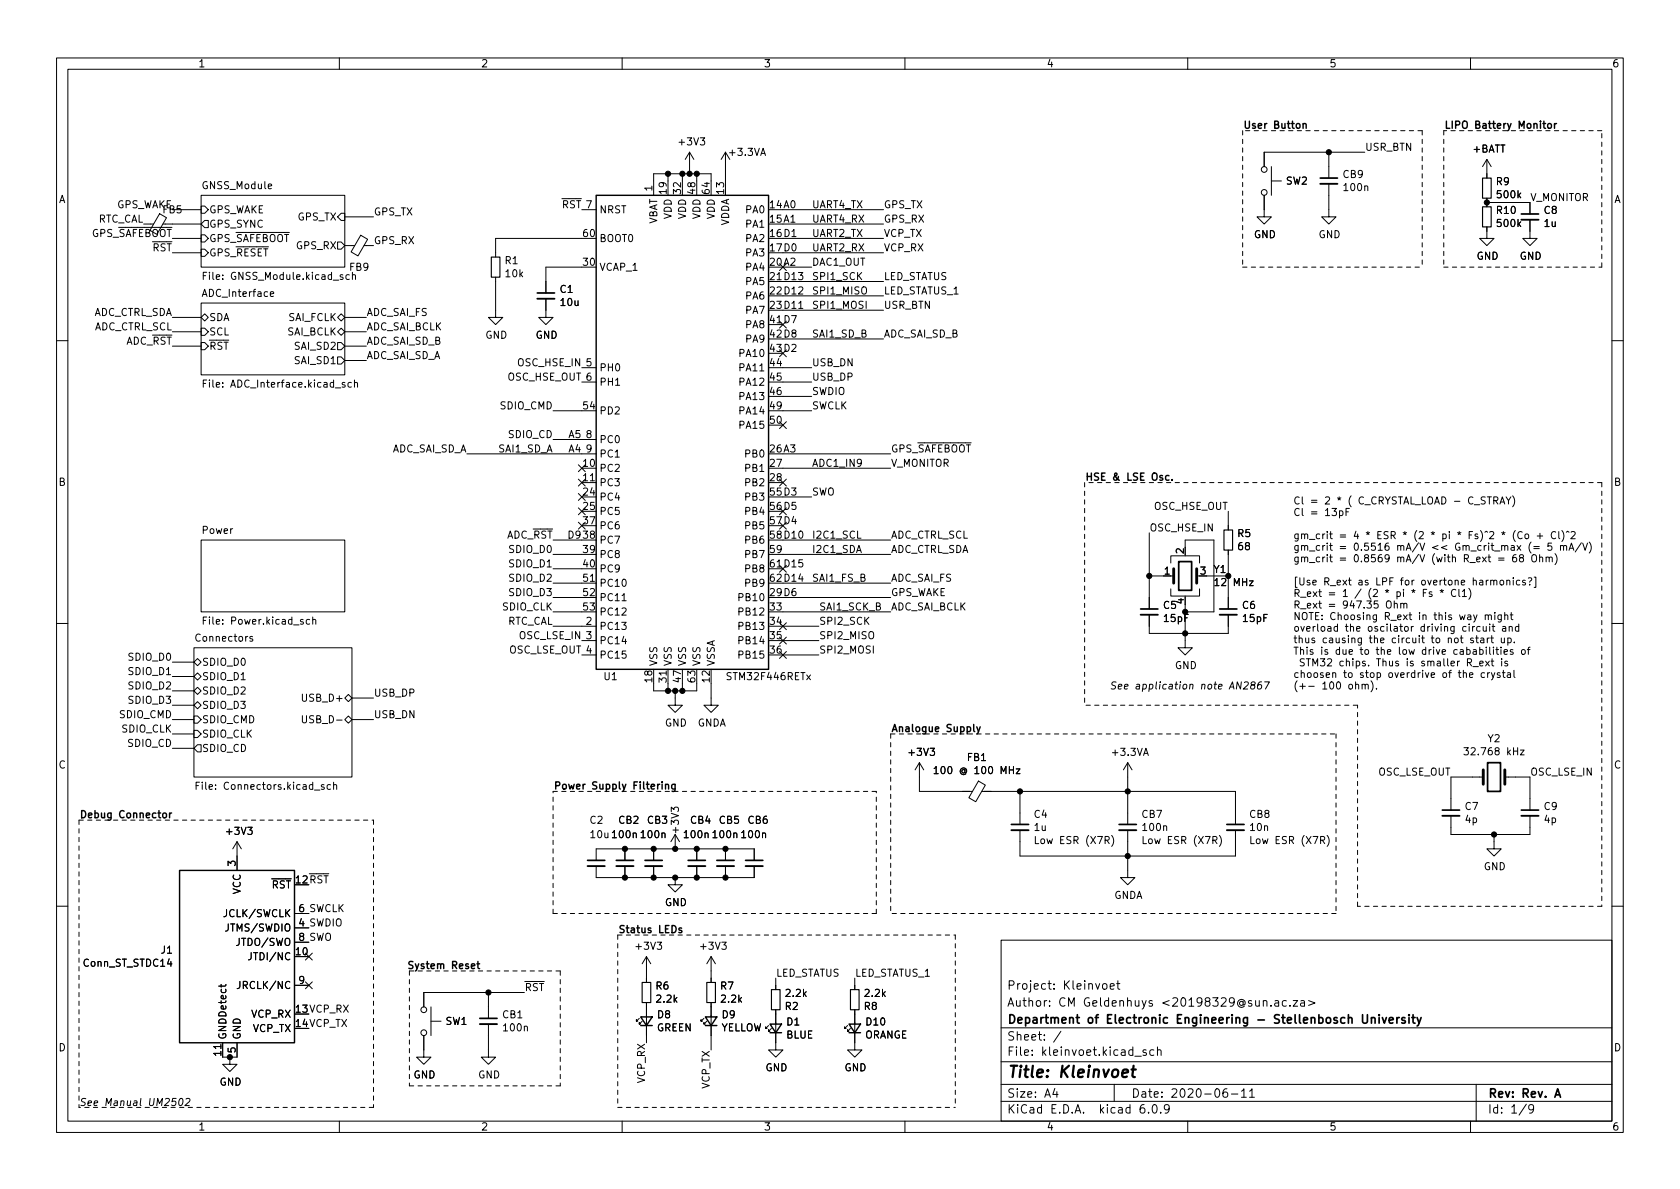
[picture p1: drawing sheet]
<svg xmlns="http://www.w3.org/2000/svg" width="297mm" height="210mm" viewBox="0 0 297 210" stroke-linecap="round" stroke-linejoin="round" font-family="sans-serif">
<g fill="none" stroke="#000" stroke-width=".18">
<path d="M10 10.2h277v190.1h-277zM12 12.2h273v186.1h-273zM60 10.2v2M110 10.2v2M160 10.2v2M210 10.2v2M260 10.2v2M25.4 39.6h1.8M28.2 37.8l1.2 .7-1.7 2.9-1.2-.7zM28.8 39.6h6.8M30.5 37.1h5.1M35.6 34.5h25.4v12.7h-25.4z"/>
<path d="M35.6 36.4h.6l.6 .7-.6 .6h-.6zM35.6 39.6l.6-.6h.6v1.3h-.6zM59.7 38.3l.6-.6h.7v1.3h-.7zM61 38.3h5M102.9 37.1h2.5M118.1 30.7v1.3M120.6 30.7v1.3M121.9 26.9l-.7 1.3M121.9 26.9v3.8M121.9 26.9l.8 1.3M123.2 30.7v1.3M125.7 32v-1.3h-10.1v3.8"/>
<path d="M128.3 26.9l-.8 1.3M128.3 26.9v5.1M128.3 26.9l.7 1.3M138.4 37.1h17.8M138.4 39.6h17.8M223.5 34.5v3.8h1.3l-1.3 1.3-1.3-1.3h1.3M224.8 32h1.8M224.8 29.5v5M234.9 32.5v5.8h1.3l-1.3 1.3-1.2-1.3h1.2M234.9 26.9v4.6M241.3 26.9h-17.8v2.6M262.9 35.8h7.6v2"/>
<path d="M262.9 28.2l-.8 1.3M262.9 28.2v3.3M262.9 35v1.6M262.9 28.2l.8 1.3M270.5 38.9v3.3h1.3l-1.3 1.2-1.3-1.2h1.3M30.5 42.2h5.1M30.5 44.7h5.1M30.5 58.7h5.1M30.5 56.1h5.1M35.6 53.6h25.4v12.7h-25.4zM35.6 56.1l.6-.6 .6 .6-.6 .7zM35.6 58h.6l.6 .7-.6 .6h-.6z"/>
<path d="M35.6 41.5h.6l.6 .7-.6 .6h-.6zM35.6 44.1h.6l.6 .6-.6 .6h-.6zM35.9 48.8h.5M36.5 48.1h-.6v1.3M47.8 52l.6-.1-.1-.3h-.3l-.2 .2 .1 .6h.4M59.7 58.7l.6-.7 .7 .7-.7 .6zM59.7 56.1l.6-.6 .7 .6-.7 .7zM59.7 42.8h.6l.7 .6-.7 .7h-.6zM61 43.4h1.7M61 58.7h3.8M61 56.1h3.8M61.8 48.6h-.4l-.2 .2 .1 .6h.5"/>
<path d="M62.3 48.7l.2-.1h.3l.1 .8M62.3 48.1v1.3M63.8 41.6l1.2 .7-1.7 3-1.2-.8zM64.4 43.4h1.6M87.6 49v7.1h1.3l-1.3 1.3-1.2-1.3h1.2M96.5 52.8v3.3h1.3l-1.3 1.3-1.3-1.3h1.3M102.9 47.2h-6.4v4.6M102.9 42.2h-15.3v3.3M137.8 46.6l1.2 1.2M137.8 56.8l1.2 1.2M138.4 42.2h17.8M138.4 44.7h17.8"/>
<path d="M138.4 47.2h5.1M138.4 52.3h17.8M138.4 54.9h17.8M138.4 59.9h17.8M138.4 49.8h17.8M139 46.6l-1.2 1.2M139 56.8l-1.2 1.2M141.2 54.5h.8M262.9 40.1v2.1h1.3l-1.3 1.2-1.3-1.2h1.3M10 60.2h2M30.5 61.2h5.1M35.6 60.6h.6l.6 .6-.6 .6h-.6z"/>
<path d="M35.9 67.8h.5M36.5 67.2h-.6v1.3M59.7 63.1h.6l.7 .6-.7 .7h-.6zM59.7 60.6h.6l.7 .6-.7 .6h-.6zM61 63.7h3.8M61 61.2h3.8M62.1 67.7l-.3-.1-.3 .3 .1 .5h.5M62.7 67.7l.2-.1 .3 .1v.8M62.7 67.2v1.3M97.8 77.7h7.6M97.8 72.6h5.1M102.9 65h2.5"/>
<path d="M102.9 67.6h2.5M137.8 74.6l1.2 1.2M137.8 61.9l1.2 1.2M138.4 65h5.1M138.4 67.6h5.1M138.4 72.6h5.1M138.4 70.1h5.1M139 74.6l-1.2 1.2M139 61.9l-1.2 1.2M285 60.2h2M35.6 95.5h25.4v12.7h-25.4zM82.5 80.3h22.9"/>
<path d="M97.8 95.5h5.1M97.8 98h5.1M102.3 87.3l1.2 1.2M102.3 82.2l1.2 1.2M102.3 92.3l1.2 1.3M102.3 84.7l1.2 1.2M102.3 89.8l1.2 1.2M102.9 85.3h2.5M103.5 82.2l-1.2 1.2M103.5 92.3l-1.2 1.3M103.5 87.3l-1.2 1.2M103.5 84.7l-1.2 1.2"/>
<path d="M103.5 89.8l-1.2 1.2M137.8 84.7l1.2 1.2M137.8 100l1.2 1.2M137.8 89.8l1.2 1.2M137.8 92.3l1.2 1.3M138.4 80.3h19.1M138.4 87.9h5.1M138.4 95.5h19.1M138.4 98h19.1M138.4 82.8h19.1M139 84.7l-1.2 1.2M139 89.8l-1.2 1.2"/>
<path d="M139 100l-1.2 1.2M139 92.3l-1.2 1.3M203.2 94.2v13.5M207 99.6v-1.3h5.1v1.3M209.5 96.8v-1.3h5.1v12.7h-5.1M217.2 90.4v3.3M217.2 97.3v10.4M236.8 90.4l.4-.1 .2 .3-.1 .5h-.5M238 90.5h.4M238.6 89.9h-.6v1.3M263 87.9h.7M263.3 87.9v1.2"/>
<path d="M264.1 88.5h.6l.1-.2v-.3l-.7-.1v1.2M264.4 88.5l.4 .6M265 98.7h.9M265 99.1h.9M265.2 89.1l.4-1.2 .4 1.2M265.3 88.8h.6M266.3 87.9l.4 .6 .4-.6M266.7 88.5v.6M267.4 87.7a1.46 1.46 0 0 1 0 1.9M267.9 93.8a1.46 1.46 0 0 0 0 2M268 98.1h-.3a.86 .86 0 0 0 0 1.3l.4-.2 .1-.4-.3-.2h-.3l-.2 .2M268.9 98.6l-.2-.2v-.2l.2-.1h.4l.1 .2-.1 .2-.5 .2-.1 .2v.2l.2 .3h.2l.3-.3v-.2l-.3-.3"/>
<path d="M269.1 94.1a.6 .6 0 0 0-.8 .4 .6 .6 0 0 0 .6 .8l.2-.2M269.7 94.5l.2-.1 .3 .1 .1 .5-.1 .2-.3 .1-.2-.2zM270.7 95.9a1.46 1.46 0 0 0 0 1.9M270.9 98.3l.2-.2a.43 .43 0 0 1 .6 .4v.4a.42 .42 0 0 1-.4 .5 .42 .42 0 0 1-.5-.5zM271.2 96.6h1M271.2 97h1M271.8 94.8h1M272.2 98.6l.2-.1 .3 .1 .1 .8M272.2 98.1v1.3M272.3 94.3v1M273.4 98.6l.2-.1 .3 .1v.8M273.4 98.5v.9"/>
<path d="M273.9 98.7l.2-.2 .3 .1 .1 .8M274.3 96h-.6v.6l.2-.1 .4 .1 .1 .2-.1 .4-.1 .1-.5-.1M274.9 97.9a1.46 1.46 0 0 1 0 1.9M275.1 94.1a.6 .6 0 0 0-.9 .4 .6 .6 0 0 0 .6 .8l.3-.2M275.6 94v1.1l.2 .2M275.9 96.6l.2-.1h.3l.1 .8M275.9 96.5v.8M276.1 93.8a1.46 1.46 0 0 1 0 2M276.5 96.6l.1-.1h.3l.1 .8M276.9 94.1l.3-.2 .2 .2M277.4 97.3l.4-1.3 .5 1.3M277.5 96.9h.6"/>
<path d="M277.8 94.1l.5-.1 .2 .4-.8 .9h.8M279.6 96l-1.1 1.6M279.8 96l.5 1.3 .4-1.3M281 95.9a1.46 1.46 0 0 1 0 1.9M10 110.2h2M30.5 117.1h3.8M30.5 119.6h3.8M34.3 114.5h27.9v22.9h-27.9zM34.3 117.1l.6-.6 .7 .6-.7 .6zM34.9 119l.7 .6-.7 .7-.6-.7zM35.9 109.7h.5M36.5 109.1h-.6v1.3"/>
<path d="M44.7 112.6l-.4-.1-.1 .2v.2l.5 .1v.3h-.5M54.7 109.6l-.3-.1-.3 .3 .2 .5h.4M55.3 109.7l.2-.2 .3 .1v.8M55.3 109.1v1.3M97.8 110.7h7.6M97.8 103.1h7.6M97.8 108.2h5.1M97.8 105.7h5.1M97.8 100.6h5.1M102.9 113.3h2.5M102.9 115.8h2.5M110 106.2h.7"/>
<path d="M118.1 118.4v3.8M137.8 115.2l1.2 1.2M137.8 110.1l1.2 1.2M137.8 112.7l1.2 1.2M138.4 110.7h6.4M138.4 113.3h6.4M138.4 115.8h6.4M138.4 103.1h19.1M138.4 108.2h19.1M138.4 105.7h19.1M139 115.2l-1.2 1.2M139 110.1l-1.2 1.2"/>
<path d="M139 112.7l-1.2 1.2M203.2 108.7v3.3h14v-3.3M203.2 101.8h2.5M207 104.1v1.3h5.1v-1.3M207 101.8h.5M209.5 106.9v7.6h1.3l-1.3 1.3-1.2-1.3h1.2M211.6 101.8h.5M213.4 101.8h3.8M245.2 106.4l.2-.1a.43 .43 0 0 1 .6 .4v.4a.42 .42 0 0 1-.5 .5 .42 .42 0 0 1-.4-.5zM246.5 106.8l.2-.1h.3l.1 .8M246.5 106.3v1.2M247.7 106.8l.1-.1h.3l.1 .8"/>
<path d="M247.7 106.7v.8M248.2 106.9l.2-.2h.3l.1 .8M251.7 104.8h.4M252.3 104.2h-.6v1.3M253.2 104.7l-.3-.1-.2 .2v.2l.5 .1v.3h-.5M254.6 104.4l.3 .1 .3-.1M254.7 104.8l.2-.3 .2 .3M254.9 104.2v.3M257.4 104.3a.6 .6 0 0 0-.8 .5 .6 .6 0 0 0 .6 .7l.2-.1M257.9 104.2v1.1l.2 .2M258.6 104.6l.3-.4v1.3M258.6 105.5h.7"/>
<path d="M259.5 117.2l.6-.1 .1-.2-.1-.3-.6-.1v1.3M259.7 104a1.46 1.46 0 0 1 0 2M259.8 117.2l.4 .6M259.8 119.4l.6-.1v-.3h-.4l-.2 .1 .1 .6h.5M260.4 110.8v.8M260.4 117.9h1M260.5 112.9l-.3-.1-.2 .2 .1 .2 .4 .1v.3h-.5M260.7 110.8l-.3 .2M260.9 112.8h.5M261.1 112.4v1.1l.3 .2M261.6 114.9h.4l.2 .2-.1 .6h-.5M261.6 117.3l.6-.1v-.2l-.4-.1-.2 .2 .1 .6h.5"/>
<path d="M261.6 114.4v1.3M261.7 110.8h-.4l-.2 .2 .1 .6h.5M261.8 112.9h.5l.1 .8M262.2 110.8l.1 .8h.3l.2-.1M262.4 113.1l-.5 .1-.1 .2 .1 .3 .5-.1M262.5 119h-.4l-.2 .2 .1 .5h.5M262.6 108.9l.2-.2 .3 .1v.8M262.6 108.7v.9M262.7 116.9l.6 .9M262.8 114.4v.2M262.8 110.8v.8M262.8 114.9v.8"/>
<path d="M263 112.8v.9M263 119v.8M263.1 108.9l.2-.2 .3 .1 .1 .8M263.3 112.8l-.3 .3M263.3 116.9l-.6 .9M263.4 110.4v.1M263.4 114.4v1.1l.2 .2M263.4 119l-.4 .2M263.4 110.8v.8M263.6 102.7l.2-.1 .3 .1v.7M263.6 112.8h.5M263.6 116.9h.5"/>
<path d="M263.7 119l.3 .8M263.8 112.4v1.1l.3 .2M263.8 116.5v1.1l.3 .2M263.8 110.8h.5M264 110.4v1l.3 .2M264.1 114.4v.2M264.1 114.9v.8M264.1 102.8l.2-.2 .3 .1 .1 .7M264.3 108.3v.1M264.3 119l-.4 1.1-.2 .1M264.3 108.7v.9M264.5 114.9h.5"/>
<path d="M264.7 114.4v1.1l.3 .2M265.2 119h-.3l-.2 .1 .1 .2 .4 .1v.3h-.5M265.3 102.7l.1-.1 .4 .1 .1 .5-.2 .2h-.3l-.1-.1zM265.4 114.4v.2M265.4 114.9v.8M265.4 108.7v1.1l-.2 .2-.3-.1M265.4 108.8l-.3-.1-.3 .3 .2 .5h.4M265.4 112.8l.1 .8 .3 .1 .2-.2M265.5 116.5v.1M265.5 116.9v.9M265.6 119h.5M265.7 110.8h.5v.8"/>
<path d="M265.8 118.5v1.1l.3 .2M265.9 115.3l.6-.1v-.3h-.4l-.2 .1 .1 .7h.5M266 112.8v.9M266 108.9l.2-.2 .3 .1 .1 .8M266 108.3v1.3M266.2 111.1h-.4l-.2 .2 .2 .3h.4M266.4 102.7l.2-.1 .3 .1 .1 .7M266.4 102.6v.8M266.5 117l-.3-.1-.2 .2 .1 .2 .4 .1v.3h-.5M266.5 119h.5l.1 .8M266.6 112.9l.4-.1 .2 .3-.1 .5h-.5M266.6 112.8v1.3"/>
<path d="M266.8 110.9l.2-.1h.3l.1 .8M266.8 110.8v.8M267 108.7h.5M267.1 119.3h-.4l-.2 .2 .2 .3 .4-.1M267.2 108.3v1.1l.3 .2M267.5 114.9h-.3l-.2 .1 .1 .2 .4 .2v.3h-.5M267.6 102.2v.1M267.6 102.6v.8M267.7 118.5v1.1l.2 .2M267.7 113.5v.2M268.5 110.8h-.3l-.3 .2 .1 .6h.5M268.5 110.4v1.2"/>
<path d="M268.7 102.7l-.4-.1-.2 .2 .1 .6h.5M269.1 115l.2-.1 .3 .1 .1 .5-.1 .2h-.3l-.2-.1zM269.7 102.7l-.3-.1-.2 .2 .1 .2 .4 .1v.3h-.5M270 114.9h.5M270.2 102.2h.4l.2 .2-.3 .6M270.5 103.3v.1M270.5 114.4l-.3 .2v1.1M271.3 102.1h.3v1.8h-.3M285 110.2h2M30.5 122.2h3.8M30.5 127.2h3.8M30.5 124.7h3.8"/>
<path d="M30.5 129.8h3.8M30.5 132.3h3.8M34.3 122.2l.6-.7 .7 .7-.7 .6zM34.3 124.7l.6-.6 .7 .6-.7 .6zM34.3 126.6h.6l.7 .6-.7 .7h-.6zM34.3 129.2h.6l.7 .6-.7 .6h-.6zM34.7 138.9h.4M34.9 131.7h.7v1.3h-.7l-.6-.7zM35.3 138.3h-.6v1.3M53.5 126.6v1l.2 .2h.4l.1-.2v-1M57.3 138.8l-.3-.1-.2 .2 .1 .2 .4 .1v.3h-.5M58.4 138.8l-.3-.1-.3 .3 .2 .5h.4"/>
<path d="M59 138.9l.2-.2 .3 .1v.8M59 138.3v1.3M61 123.4l.6-.6 .6 .6-.6 .7zM61 127.2l.6-.6 .6 .6-.6 .7zM62.2 127.2h3.8M62.2 123.4h3.8M115.6 120.9v1.3h7.6v-1.3M119.4 122.2v2.5h1.2l-1.2 1.3-1.3-1.3h1.3M120.6 120.9v1.3M125.7 120.9v3.8h1.3l-1.3 1.3-1.2-1.3h1.2M162.6 134.9l-.8 1.2M162.6 134.9v5h9.3"/>
<path d="M162.6 134.9l.7 1.2M165.2 135.9l.3-.4v1.3M165.2 136.8h.7M173 138.1l1.2 .7-1.7 3-1.2-.7zM173.6 139.9h44.8v5.9M179.7 136h.6l-.6 .8h.6M180.3 139.9v5.9M197.3 120.6h-.4l-.2 .1-.1 .4 .5 .2 .1 .3-.3 .2h-.4M197.7 121.4l.6-.1v-.2l-.3-.1-.2 .2-.1 .6h.5M198.8 121.4l.6-.1v-.2l-.3-.1-.3 .2v.6h.5M199.4 134.9l-.8 1.2M199.4 134.9v10.9"/>
<path d="M199.4 134.9l.8 1.2M223.6 120.6h.8l-.7 1.2M239.7 121.1l.2-.1 .3 .1v.7M240.8 121.1l.2-.1 .3 .1 .1 .7M240.8 121v.8M241.4 121.2l.2-.2 .3 .1v.7M242.4 120.4a1.46 1.46 0 0 1 0 1.9M243.4 121.7v.1M258.8 132.2h.8l-.4 .5 .4 .1v.6l-.2 .1-.6-.1M262.3 137.4h-5.8v5.9M266.1 137.4h4.4v5.9M268.8 132.6h.7l-.7 .9h.7"/>
<path d="M41.9 148.8l-.8 1.3M41.9 148.8v5.1M41.9 148.8l.8 1.3M104.5 147.2l.3-.3v1.2M104.5 148.1h.7M105.4 152.1v-2h27.9v2M105.4 153.2v2h27.9v-2M105.8 147l.2-.1a.68 .68 0 0 1 .4 .6 .68 .68 0 0 1-.4 .6l-.2-.1-.1-.3zM106.9 147.3l.1 .8h.3l.2-.1M107.5 147.3v.8M110.5 150.1v2M110.5 153.2v2"/>
<path d="M115.6 150.1v2M115.6 153.2v2M119.4 155.2v1.3h1.2l-1.2 1.2-1.3-1.2h1.3M119.4 147.6l-.8 1.2M119.4 147.6v2.5M119.4 147.6l.7 1.2M123.2 150.1v2M123.2 153.2v2M128.3 150.1v2M128.3 153.2v2M180.3 146.8v4.6h38.1v-4.6M183.1 147.9v1.3h.6"/>
<path d="M196.5 147.7a1.46 1.46 0 0 1 0 2M199.4 146.8v8.4h1.3l-1.3 1.3-1.3-1.3h1.3M202.1 147.9v1.3h.6M215.6 147.7a1.46 1.46 0 0 1 0 2M221.2 147.9v1.3h.6M234.6 147.7a1.46 1.46 0 0 1 0 2M256.5 144.3v3.3h14v-3.3M264.2 147.6v2.5h1.2l-1.2 1.3-1.3-1.3h1.3M10 160.2h2M39.1 174.1v.5M39.9 174.1l-.1 .3h-1.1M42.4 173.5v.9a.41 .41 0 0 1-.5 .4"/>
<path d="M44.4 168.5v.9a.41 .41 0 0 1-.5 .3M52.1 164.1h2.5M52.1 161.5h2.5M52.1 166.6h2.5M52.1 174.2h2.5M54 173.6l1.2 1.2M54 168.5l1.2 1.3M55.2 173.6l-1.2 1.2M55.2 168.5l-1.2 1.3M76.2 178v5.1M86.4 175.5v4.6M92.7 175.5h-17.8v2.5"/>
<path d="M114.3 169.2l-.8 1.2M114.3 169.2v4.5M114.3 177.3v7.1M114.3 169.2l.8 1.2M125.7 169.2v4.5M125.7 177.3v8.4M125.7 169.2l-.7 1.2M125.7 169.2l.8 1.2M137.2 178.6v7.1h1.2l-1.2 1.2-1.3-1.2h1.3M137.2 173v2M151.1 178.6v7.1h1.3l-1.3 1.2-1.2-1.2h1.2M151.1 173v2"/>
<path d="M177 166.3h108v32h-108zM195.1 174l.3-.1 .3 .3v.4l-.3 .3h-.3l-.2-.3v-.4zM196.3 174.4l.7-.1-.1-.3-.4-.1-.2 .2 .1 .8h.5M197.4 173.9h.6M197.6 173.4v1.3l.4 .2M224.7 177.8v.1M225.4 177h.6l.1 .9M226.1 177.3l-.5 .1a.29 .29 0 0 0-.2 .2 .29 .29 0 0 0 .2 .3h.5M227.4 177l-.4-.1-.3 .3v.4l.2 .3h.5M228.1 177.8v.1M228.6 176.9h.8l-.8 1h.8M230 177h.6v.9"/>
<path d="M230.6 177.3l-.5 .1a.29 .29 0 0 0-.2 .2 .29 .29 0 0 0 .2 .3h.5M231.4 176.9l1.1 .5-1.1 .4M285 160.2h2M31.8 194.4l.3-.2a.75 .75 0 0 1-.3 1.3l-.1-.1-.1-.4zM32.9 194.4l.5-.2 .1 .2 .1 .2-.9 .9h.8M39.4 184.4v2.5h2.5v-2.5M40.6 186.9v1.3h1.3l-1.3 1.3-1.2-1.3h1.2M60 198.3v2M74.9 183.1v3.8h1.3l-1.3 1.3-1.2-1.3h1.2M76.2 180.6h1.8M86.4 181.1v5.8h1.2l-1.2 1.3-1.3-1.3h1.3M110 198.3v2"/>
<path d="M113 180.1l-.5 .5v-.3v.3h.3M113.5 180.6l-.5 .5v-.3v.3h.3M124.5 180.1l-.5 .5v-.3v.3h.2M125 180.6l-.5 .5v-.3v.3h.2M135.9 181.4l-.5 .5v-.3v.3h.2M136.4 181.9l-.5 .5v-.3v.3h.2M149.9 181.4l-.5 .5v-.3v.3h.2M150.4 181.9l-.5 .5v-.3v.3h.2M160 198.3v2M177 194.8h108M177 191.8h108M177 187.8h108"/>
<path d="M177 181.8h108M186.5 192.5l-.4 1h1M186.9 193v1M187.6 182.4l-1.3 1.9M197 191.8v3M200.6 186.8h1.2M202.3 195.3a.59 .59 0 0 0-.7 .7v.5l.1 .3h.4l.3-.1v-.5l-.1-.2-.4-.1-.3 .3M202.6 185.7l-.3-.1-.2 .2v.3l.5 .1v.4h-.5M203.1 196.7v.1M203.9 195.4l.2-.1a.81 .81 0 0 1 .6 .7 .81 .81 0 0 1-.3 .8h-.2a.81 .81 0 0 1-.6-.6 .81 .81 0 0 1 .3-.8zM204 185.7l-.4-.1-.3 .3v.4l.1 .3h.6M204.6 185.8l.3-.2 .3 .1 .1 .9"/>
<path d="M204.6 185.1v1.5M205.2 196.7v.1M206.7 196l-.3 .3h-.3l-.2-.3 .1-.6 .4-.1 .2 .2a.99 .99 0 0 1-.3 1.3h-.3M210 198.3v2M216.9 192.5a.59 .59 0 0 0-.7 .7v.5l.2 .3h.4l.2-.1 .1-.5-.2-.2-.4-.1-.3 .3M217.7 193.5h1.2M219.5 193l.4-.5v1.5M219.5 194h.9M220.9 193l.5-.5v1.5M220.9 194h.9M260 198.3v2M261 191.8v6.5"/>
<path d="M269.9 195.3l-1.3 1.9M271.2 196l-.3 .3h-.3l-.3-.3 .1-.6 .5-.1 .2 .2a.99 .99 0 0 1-.4 1.3h-.3"/>
<circle cx="223.5" cy="30" r=".51"/>
<circle cx="223.5" cy="34" r=".51"/>
<circle cx="74.9" cy="178.6" r=".51"/>
<circle cx="74.9" cy="182.6" r=".51"/>
</g>
<g fill="none" stroke="#000" stroke-width=".3">
<path d="M233.4 31.5h3.1M269 37.8h3M95 51.8h3M208.4 99.3h2.3v5.1h-2.3zM201.7 107.7h3M215.6 107.7h3.1M263 134.9h2.3v5h-2.3zM103.9 152.1h3M109 152.1h3M114 152.1h3.1M121.7 152.1h3M126.7 152.1h3.1"/>
<path d="M131.8 152.1h3.1M178.8 145.8h3.1M197.9 145.8h3M216.9 145.8h3.1M255 143.3h3.1M269 143.3h3M240.9 179.4v1.2l.3 .3h.4l.2-.3v-1.2M242.5 179.9v1M243.8 179.4v.2M243.8 179.9v1M244.4 179.9l.4 1 .3-1M247 179.9v1"/>
<path d="M247.4 179.9l-.3 .1-.1 .2M249.1 179.4v.2M249.1 179.9v1M249.6 179.9h.6M249.8 179.4v1.3l.4 .2M250.6 179.9l.3 1M251.3 179.9l-.5 1.4-.2 .1M84.8 180.1h3.1M242.5 180.1l.2-.2 .4 .1v.9M245.6 180.4l.7-.1v-.3l-.5-.1-.2 .2 .1 .8h.6M248.4 180l-.3-.1-.3 .2 .1 .3 .5 .1v.4h-.6M274.9 194l.5-1.5 .5 1.5"/>
<path d="M275.1 193.6h.7"/>
</g>
<path d="M198.5 189.8l.9-.2v-.4l-.2-.1-.6 .1-.2 1 .3 .3 .5-.1M200.1 189.1h.7M200.4 188.5l-.2 1.7 .1 .2 .4 .1" fill="none" stroke="#000" stroke-width=".4"/>
<g fill="none" stroke="#000" stroke-width=".33">
<path d="M233.4 32.5h3.1M269 38.9h3M95 52.8h3M201.7 108.7h3M215.6 108.7h3.1M103.9 153.2h3M109 153.2h3M114 153.2h3.1M121.7 153.2h3M126.7 153.2h3.1M131.8 153.2h3.1M178.8 146.8h3.1"/>
<path d="M197.9 146.8h3M216.9 146.8h3.1M255 144.3h3.1M269 144.3h3M84.8 181.1h3.1"/>
</g>
<path d="M207.5 100.6v2.5M211.6 100.6v2.5M262.3 136.1v2.6M266.1 136.1v2.6" fill="none" stroke="#000" stroke-width=".51"/>
<g fill="none" stroke="#000" stroke-width=".25">
<path d="M105.4 34.5h30.5v83.9h-30.5zM230.4 22l.2-.2 .3 .1v.8M230.4 21.8v.9M273.7 22l.2-.2 .3 .2 .1 .5-.1 .1-.3 .1-.2-.1zM274.8 21.8v.9M275.2 21.8l-.4 .3M206.7 84.1h-.4l-.2 .2 .1 .6h.5M207.2 84.8v.1M117.7 138.8l.2-.1h.3v.8M117.7 138.7v.8M119.4 138.7v1l-.3 .3-.3-.1M119.4 138.7h-.4l-.2 .2 .1 .6h.5"/>
<path d="M172.7 128.5l.3 .9M173.3 128.5l-.4 1.2-.2 .1M28.9 143.8h.3l.2 .2v.4l-.2 .2h-.3l-.1-.2zM30 143.8v.8M30.3 143.8l-.3 .2M31.7 153.9h20.4v30.5h-20.4zM73 170.1l-.5-.1-.2 .1v.4l.6 .2 .1 .3-.2 .3-.5-.1M113.3 179.8h2l-1 1.6zM120.5 164.1h-.3l-.2 .2 .1 .1 .4 .2v.3h-.5M124.7 179.8h2l-1 1.6zM113.3 181.4h2M124.7 181.4h2"/>
<path d="M136.1 181.1h2.1l-1 1.5zM136.1 182.6h2.1M150.1 181.1h2l-1 1.5zM150.1 182.6h2"/>
</g>
<path d="M262.1 36.6h1.6v3.5h-1.6zM262.1 31.5h1.6v3.5h-1.6zM86.9 45.5h1.5v3.5h-1.5zM216.4 93.7h1.5v3.6h-1.5zM113.5 173.7h1.6v3.6h-1.6zM125 173.7h1.5v3.6h-1.5zM136.4 175h1.5v3.6h-1.5zM150.4 175h1.5v3.6h-1.5z" fill="none" stroke="#000" stroke-width=".2"/>
<g fill="none" stroke="#000" stroke-width=".18" stroke-dasharray=".8 .8">
<path d="M219.7 23.1v24.1M251.5 23.1v24.1M251.5 23.1h-31.8M255.3 23.1v24.1M283.2 23.1h-27.9M219.7 47.2h31.8M255.3 47.2h27.9M283.2 47.2v-24.1M191.8 85.3v39.4M283.2 85.3v75M283.2 85.3h-91.4M154.9 139.9h-57.1"/>
<path d="M157.5 129.8v31.7M157.5 129.8h78.7M236.2 129.8v31.7M240 124.7h-48.2M14 145h52M14 145v50.8M66 145v50.8M72.4 171.7v20.3M72.4 171.7h26.7M97.8 161.5v-21.6M97.8 161.5h57.1M99.1 171.7v20.3"/>
<path d="M109.2 165.3h59.7M109.2 165.3v30.5M154.9 161.5v-21.6M168.9 165.3v30.5M236.2 161.5h-78.7M240 160.3v-35.6M283.2 160.3h-43.2M66 195.8h-52M99.1 192h-26.7M109.2 195.8h59.7"/>
</g>
<g fill="#000" stroke="#000" stroke-width=".18">
<circle cx="118.1" cy="30.7" r=".46"/>
<circle cx="120.6" cy="30.7" r=".46"/>
<circle cx="121.9" cy="30.7" r=".46"/>
<circle cx="123.2" cy="30.7" r=".46"/>
<circle cx="234.9" cy="26.9" r=".46"/>
<circle cx="262.9" cy="35.8" r=".46"/>
<circle cx="203.2" cy="101.8" r=".46"/>
<circle cx="209.5" cy="112" r=".46"/>
<circle cx="209.5" cy="108.2" r=".46"/>
<circle cx="217.2" cy="101.8" r=".46"/>
<circle cx="118.1" cy="122.2" r=".46"/>
<circle cx="119.4" cy="122.2" r=".46"/>
<circle cx="120.6" cy="122.2" r=".46"/>
<circle cx="180.3" cy="139.9" r=".46"/>
<circle cx="199.4" cy="139.9" r=".46"/>
<circle cx="110.5" cy="155.2" r=".46"/>
<circle cx="110.5" cy="150.1" r=".46"/>
<circle cx="115.6" cy="155.2" r=".46"/>
<circle cx="115.6" cy="150.1" r=".46"/>
<circle cx="119.4" cy="155.2" r=".46"/>
<circle cx="119.4" cy="150.1" r=".46"/>
<circle cx="123.2" cy="155.2" r=".46"/>
<circle cx="123.2" cy="150.1" r=".46"/>
<circle cx="128.3" cy="155.2" r=".46"/>
<circle cx="128.3" cy="150.1" r=".46"/>
<circle cx="199.4" cy="151.4" r=".46"/>
<circle cx="264.2" cy="147.6" r=".46"/>
<circle cx="86.4" cy="175.5" r=".46"/>
<circle cx="40.6" cy="186.9" r=".46"/>
</g>
<text font-size="2.8" x="178" y="190.6">Title: Kleinvoet</text>
<g font-size="2.1">
<text x="178" y="178">Author: CM Geldenhuys &lt;20198329@sun.ac.za&gt;</text>
<text x="178" y="175">Project: Kleinvoet</text>
<text x="178" y="184">Sheet: /</text>
<text x="178" y="181">Department of Electronic Engineering - Stellenbosch University</text>
<text x="178" y="186.7">File: kleinvoet.kicad_sch</text>
<text x="178" y="196.9">KiCad E.D.A. kicad 6.0.9</text>
<text x="178" y="194.1">Size: A4</text>
<text x="200" y="194.1">Date: 2020-06-11</text>
<text x="263" y="194.1">Rev: Rev. A</text>
<text x="263" y="196.9">Id: 1/9</text>
</g>
<g font-size="1.8">
<text x="35" y="11.9">1</text>
<text x="85" y="11.9">2</text>
<text x="135" y="11.9">3</text>
<text x="185" y="11.9">4</text>
<text x="235" y="11.9">5</text>
<text x="285" y="11.9">6</text>
<text x="219.7" y="22.8">User Button</text>
<text x="255.3" y="22.8">LIPO Battery Monitor</text>
<text x="120.2" y="25.7">+3V3</text>
<text x="129.1" y="27.6">+3.3VA</text>
<text x="241.3" y="26.7">USR_BTN</text>
<text x="260.4" y="27">+BATT</text>
<text x="10.3" y="35.9">A</text>
<text x="35.9" y="33.4">GNSS_Module</text>
<text x="115.3" y="33.8" transform="rotate(-90 115.3 33.8)">1</text>
<text x="117.9" y="34.3" transform="rotate(-90 117.9 34.3)">19</text>
<text x="120.4" y="34.3" transform="rotate(-90 120.4 34.3)">32</text>
<text x="122.9" y="34.3" transform="rotate(-90 122.9 34.3)">48</text>
<text x="125.5" y="34.3" transform="rotate(-90 125.5 34.3)">64</text>
<text x="128" y="34.3" transform="rotate(-90 128 34.3)">13</text>
<text x="227.4" y="32.6">SW2</text>
<text x="237.5" y="31.5">CB9</text>
<text x="237.7" y="33.8">100n</text>
<text x="264.6" y="32.7">R9</text>
<text x="264.8" y="35">500k</text>
<text x="270.5" y="35.5">V_MONITOR</text>
<text x="285.3" y="35.9">A</text>
<text x="14.6" y="41.9">GPS_~{SAFEBOOT}</text>
<text x="17.1" y="39.4">RTC_CAL</text>
<text x="20.4" y="36.8">GPS_WAKE</text>
<text x="28.8" y="37.7">FB5</text>
<text x="36.9" y="37.7">GPS_WAKE</text>
<text x="36.9" y="40.3">GPS_SYNC</text>
<text x="52.6" y="39">GPS_TX</text>
<text x="66" y="38.1">GPS_TX</text>
<text x="98" y="36.8">~{RST}7</text>
<text x="103.2" y="41.9">60</text>
<text x="105.9" y="37.7">NRST</text>
<text x="116.2" y="39.9" transform="rotate(-90 116.2 39.9)">VBAT</text>
<text x="118.7" y="38.8" transform="rotate(-90 118.7 38.8)">VDD</text>
<text x="121.3" y="38.8" transform="rotate(-90 121.3 38.8)">VDD</text>
<text x="123.8" y="38.8" transform="rotate(-90 123.8 38.8)">VDD</text>
<text x="126.4" y="38.8" transform="rotate(-90 126.4 38.8)">VDD</text>
<text x="128.9" y="40.1" transform="rotate(-90 128.9 40.1)">VDDA</text>
<text x="131.9" y="37.7">PA0</text>
<text x="131.9" y="40.3">PA1</text>
<text x="136.2" y="36.8">14A0</text>
<text x="136.2" y="39.4">15A1</text>
<text x="136.2" y="41.9">16D1</text>
<text x="143.5" y="41.9">UART2_TX</text>
<text x="143.5" y="39.4">UART4_RX</text>
<text x="143.5" y="36.8">UART4_TX</text>
<text x="156.2" y="39.4">GPS_RX</text>
<text x="156.2" y="36.8">GPS_TX</text>
<text x="156.2" y="41.9">VCP_TX</text>
<text x="264.7" y="37.8">R10</text>
<text x="264.8" y="40.1">500k</text>
<text x="273" y="37.8">C8</text>
<text x="273.1" y="40.1">1u</text>
<text x="25.6" y="44.4">~{RST}</text>
<text x="36.9" y="42.8">GPS_~{SAFEBOOT}</text>
<text x="36.9" y="45.3">GPS_~{RESET}</text>
<text x="52.4" y="44.1">GPS_RX</text>
<text x="61.8" y="47.9">FB9</text>
<text x="66" y="43.2">GPS_RX</text>
<text x="89.3" y="46.7">R1</text>
<text x="103.2" y="47">30</text>
<text x="105.9" y="47.9">VCAP_1</text>
<text x="105.9" y="42.8">BOOT0</text>
<text x="131.9" y="42.8">PA2</text>
<text x="131.9" y="45.3">PA3</text>
<text x="131.9" y="47.9">PA4</text>
<text x="136.2" y="44.4">17D0</text>
<text x="136.2" y="47">20A2</text>
<text x="143.5" y="47">DAC1_OUT</text>
<text x="143.5" y="44.4">UART2_RX</text>
<text x="156.2" y="44.4">VCP_RX</text>
<text x="221.7" y="42.1">GND</text>
<text x="233.1" y="42.1">GND</text>
<text x="261.1" y="45.9">GND</text>
<text x="268.7" y="45.9">GND</text>
<text x="36" y="52.5">ADC_Interface</text>
<text x="36.7" y="49.5">File: GNSS_Module.kicad_sch</text>
<text x="89.5" y="49">10k</text>
<text x="99" y="51.8">C1</text>
<text x="131.9" y="50.4">PA5</text>
<text x="131.9" y="53">PA6</text>
<text x="136.2" y="49.5">21D13</text>
<text x="136.2" y="52.1">22D12</text>
<text x="143.5" y="52.1">SPI1_MISO</text>
<text x="143.5" y="49.5">SPI1_SCK</text>
<text x="156.2" y="52.1">LED_STATUS_1</text>
<text x="156.2" y="49.5">LED_STATUS</text>
<text x="16.2" y="55.9">ADC_CTRL_SDA</text>
<text x="16.4" y="58.4">ADC_CTRL_SCL</text>
<text x="36.9" y="56.8">SDA</text>
<text x="36.9" y="59.3">SCL</text>
<text x="50.7" y="59.3">SAI_BCLK</text>
<text x="50.9" y="56.8">SAI_FCLK</text>
<text x="64.8" y="58.4">ADC_SAI_BCLK</text>
<text x="64.8" y="55.9">ADC_SAI_FS</text>
<text x="85.8" y="59.9">GND</text>
<text x="94.7" y="59.9">GND</text>
<text x="99.2" y="54.1">10u</text>
<text x="131.9" y="55.5">PA7</text>
<text x="131.9" y="58">PA8</text>
<text x="136.2" y="54.6">23D11</text>
<text x="136.2" y="57.1">41D7</text>
<text x="136.2" y="59.7">42D8</text>
<text x="143.5" y="54.6">SPI1_MOSI</text>
<text x="143.5" y="59.7">SAI1_SD_B</text>
<text x="156.2" y="59.7">ADC_SAI_SD_B</text>
<text x="156.2" y="54.6">USR_BTN</text>
<text x="20.8" y="60.9">ADC_~{RST}</text>
<text x="36.9" y="61.8">~{RST}</text>
<text x="52.2" y="64.4">SAI_SD1</text>
<text x="52.2" y="61.8">SAI_SD2</text>
<text x="64.8" y="60.9">ADC_SAI_SD_B</text>
<text x="64.8" y="63.5">ADC_SAI_SD_A</text>
<text x="91.7" y="64.8">OSC_HSE_IN 5</text>
<text x="105.9" y="65.7">PH0</text>
<text x="131" y="63.1">PA10</text>
<text x="131" y="65.7">PA11</text>
<text x="131.9" y="60.6">PA9</text>
<text x="136.2" y="62.2">43D2</text>
<text x="136.2" y="64.8">44</text>
<text x="143.5" y="64.8">USB_DN</text>
<text x="36.9" y="68.5">File: ADC_Interface.kicad_sch</text>
<text x="89.7" y="67.3">OSC_HSE_OUT 6</text>
<text x="105.9" y="68.2">PH1</text>
<text x="131" y="68.2">PA12</text>
<text x="131" y="70.7">PA13</text>
<text x="136.2" y="67.3">45</text>
<text x="136.2" y="69.8">46</text>
<text x="143.5" y="69.8">SWDIO</text>
<text x="143.5" y="67.3">USB_DP</text>
<text x="88.5" y="72.4">SDIO_CMD</text>
<text x="89.9" y="77.5">SDIO_CD</text>
<text x="100.6" y="77.5">A5</text>
<text x="103.2" y="72.4">54</text>
<text x="103.6" y="77.5">8</text>
<text x="105.9" y="73.3">PD2</text>
<text x="131" y="73.3">PA14</text>
<text x="131" y="75.8">PA15</text>
<text x="136.2" y="72.4">49</text>
<text x="136.2" y="74.9">50</text>
<text x="143.5" y="72.4">SWCLK</text>
<text x="69.1" y="80">ADC_SAI_SD_A</text>
<text x="88.2" y="80">SAI1_SD_A</text>
<text x="100.6" y="80">A4</text>
<text x="103.2" y="82.5">10</text>
<text x="103.6" y="80">9</text>
<text x="105.9" y="83.4">PC2</text>
<text x="105.9" y="78.4">PC0</text>
<text x="105.9" y="80.9">PC1</text>
<text x="131.9" y="80.9">PB0</text>
<text x="131.9" y="83.4">PB1</text>
<text x="136.2" y="80">26A3</text>
<text x="136.2" y="82.5">27</text>
<text x="143.5" y="82.5">ADC1_IN9</text>
<text x="157.5" y="82.5">V_MONITOR</text>
<text x="157.5" y="80">GPS_~{SAFEBOOT}</text>
<text x="10.3" y="85.9">B</text>
<text x="103.2" y="85.1">11</text>
<text x="103.2" y="87.6">24</text>
<text x="105.9" y="86">PC3</text>
<text x="105.9" y="88.5">PC4</text>
<text x="131.9" y="86">PB2</text>
<text x="131.9" y="88.5">PB3</text>
<text x="136.2" y="85.1">28</text>
<text x="136.2" y="87.6">55D3</text>
<text x="143.5" y="87.6">SWO</text>
<text x="191.8" y="85">HSE &amp; LSE Osc.</text>
<text x="228.6" y="89.2">Cl = 2 * ( C_CRYSTAL_LOAD - C_STRAY)</text>
<text x="285.3" y="85.9">B</text>
<text x="35.8" y="94.4">Power</text>
<text x="88.1" y="95.2">ADC_~{RST}</text>
<text x="100.6" y="95.2">D938</text>
<text x="103.2" y="90.2">25</text>
<text x="103.2" y="92.7">37</text>
<text x="105.9" y="91.1">PC5</text>
<text x="105.9" y="93.6">PC6</text>
<text x="131.9" y="91.1">PB4</text>
<text x="131.9" y="93.6">PB5</text>
<text x="136.2" y="90.2">56D5</text>
<text x="136.2" y="92.7">57D4</text>
<text x="136.2" y="95.2">58D10</text>
<text x="143.5" y="95.2">I2C1_SCL</text>
<text x="157.5" y="95.2">ADC_CTRL_SCL</text>
<text x="203.2" y="94">OSC_HSE_IN</text>
<text x="204" y="90.2">OSC_HSE_OUT</text>
<text x="218.9" y="95">R5</text>
<text x="228.6" y="91.2">Cl = 13pF</text>
<text x="228.6" y="95.3">gm_crit = 4 * ESR * (2 * pi * Fs)^2 * (Co + Cl)^2</text>
<text x="90.2" y="100.3">SDIO_D1</text>
<text x="90.2" y="97.8">SDIO_D0</text>
<text x="103.2" y="97.8">39</text>
<text x="103.2" y="100.3">40</text>
<text x="105.9" y="96.1">PC7</text>
<text x="105.9" y="98.7">PC8</text>
<text x="105.9" y="101.2">PC9</text>
<text x="131.9" y="96.1">PB6</text>
<text x="131.9" y="98.7">PB7</text>
<text x="131.9" y="101.2">PB8</text>
<text x="136.2" y="97.8">59</text>
<text x="136.2" y="100.3">61D15</text>
<text x="143.5" y="97.8">I2C1_SDA</text>
<text x="157.5" y="97.8">ADC_CTRL_SDA</text>
<text x="205.9" y="101.6">1</text>
<text x="209.3" y="97.9" transform="rotate(-90 209.3 97.9)">2</text>
<text x="212.2" y="101.6">3</text>
<text x="214.6" y="101.3">Y1</text>
<text x="219" y="97.3">68</text>
<text x="228.6" y="97.4">gm_crit = 0.5516 mA/V &lt;&lt; Gm_crit_max (= 5 mA/V)</text>
<text x="228.6" y="99.4">gm_crit = 0.8569 mA/V (with R_ext = 68 Ohm)</text>
<text x="88.8" y="107.9">SDIO_CLK</text>
<text x="90.2" y="102.9">SDIO_D2</text>
<text x="90.2" y="105.4">SDIO_D3</text>
<text x="103.2" y="102.9">51</text>
<text x="103.2" y="105.4">52</text>
<text x="103.2" y="107.9">53</text>
<text x="105.9" y="103.8">PC10</text>
<text x="105.9" y="106.3">PC11</text>
<text x="131" y="106.3">PB10</text>
<text x="131.9" y="103.8">PB9</text>
<text x="136.2" y="105.4">29D6</text>
<text x="136.2" y="107.9">33</text>
<text x="136.2" y="102.9">62D14</text>
<text x="143.5" y="102.9">SAI1_FS_B</text>
<text x="144.8" y="107.9">SAI1_SCK_B</text>
<text x="157.5" y="102.9">ADC_SAI_FS</text>
<text x="157.5" y="105.4">GPS_WAKE</text>
<text x="157.5" y="107.9">ADC_SAI_BCLK</text>
<text x="205.7" y="107.7">C5</text>
<text x="209.3" y="106.8" transform="rotate(-90 209.3 106.8)">4</text>
<text x="215.1" y="103.6">12 MHz</text>
<text x="219.7" y="107.7">C6</text>
<text x="228.6" y="103.5">[Use R_ext as LPF for overtone harmonics?]</text>
<text x="228.6" y="105.6">R_ext = 1 / (2 * pi * Fs * Cl1)</text>
<text x="228.6" y="107.6">R_ext = 947.35 Ohm</text>
<text x="34.7" y="113.4">Connectors</text>
<text x="36.6" y="110.4">File: Power.kicad_sch</text>
<text x="89.5" y="110.5">RTC_CAL</text>
<text x="91.9" y="113">OSC_LSE_IN 3</text>
<text x="103.6" y="110.5">2</text>
<text x="105.9" y="111.4">PC13</text>
<text x="105.9" y="113.9">PC14</text>
<text x="105.9" y="108.8">PC12</text>
<text x="131" y="108.8">PB12</text>
<text x="131" y="111.4">PB13</text>
<text x="131" y="113.9">PB14</text>
<text x="136.2" y="110.5">34</text>
<text x="136.2" y="113">35</text>
<text x="144.8" y="113">SPI2_MISO</text>
<text x="144.8" y="110.5">SPI2_SCK</text>
<text x="205.9" y="110">15pF</text>
<text x="219.9" y="110">15pF</text>
<text x="228.6" y="109.6">NOTE: Choosing R_ext in this way might</text>
<text x="228.6" y="111.7">overload the oscilator driving circuit and</text>
<text x="228.6" y="113.7">thus causing the circuit to not start up.</text>
<text x="22.9" y="119.4">SDIO_D1</text>
<text x="22.9" y="116.8">SDIO_D0</text>
<text x="35.7" y="117.7">SDIO_D0</text>
<text x="89.9" y="115.6">OSC_LSE_OUT 4</text>
<text x="105.9" y="116.5">PC15</text>
<text x="116.2" y="117.9" transform="rotate(-90 116.2 117.9)">VSS</text>
<text x="118.7" y="117.9" transform="rotate(-90 118.7 117.9)">VSS</text>
<text x="121.3" y="117.9" transform="rotate(-90 121.3 117.9)">VSS</text>
<text x="123.8" y="117.9" transform="rotate(-90 123.8 117.9)">VSS</text>
<text x="126.4" y="117.9" transform="rotate(-90 126.4 117.9)">VSSA</text>
<text x="131" y="116.5">PB15</text>
<text x="136.2" y="115.6">36</text>
<text x="144.8" y="115.6">SPI2_MOSI</text>
<text x="207.7" y="118.3">GND</text>
<text x="228.6" y="115.8">This is due to the low drive cababilities of</text>
<text x="228.6" y="119.9">choosen to stop overdrive of the crystal</text>
<text x="229.1" y="117.8">STM32 chips. Thus is smaller R_ext is</text>
<text x="22.9" y="124.4">SDIO_D3</text>
<text x="22.9" y="121.9">SDIO_D2</text>
<text x="35.7" y="120.3">SDIO_D1</text>
<text x="35.7" y="122.8">SDIO_D2</text>
<text x="35.7" y="125.3">SDIO_D3</text>
<text x="53.8" y="124.1">USB_D+</text>
<text x="66" y="123.2">USB_DP</text>
<text x="106.8" y="120.3">U1</text>
<text x="115.3" y="120.6" transform="rotate(-90 115.3 120.6)">18</text>
<text x="117.9" y="120.6" transform="rotate(-90 117.9 120.6)">31</text>
<text x="120.4" y="120.6" transform="rotate(-90 120.4 120.6)">47</text>
<text x="122.9" y="120.6" transform="rotate(-90 122.9 120.6)">63</text>
<text x="125.5" y="120.6" transform="rotate(-90 125.5 120.6)">12</text>
<text x="128.8" y="120.3">STM32F446RETx</text>
<text x="200.6" y="121.9">See application note AN2867</text>
<text x="228.6" y="121.9">(+- 100 ohm).</text>
<text x="21.1" y="127">SDIO_CMD</text>
<text x="21.5" y="129.5">SDIO_CLK</text>
<text x="35.7" y="127.9">SDIO_CMD</text>
<text x="35.7" y="130.4">SDIO_CLK</text>
<text x="54.3" y="127.9">USB_D-</text>
<text x="66" y="127">USB_DN</text>
<text x="117.5" y="128.5">GND</text>
<text x="123.3" y="128.5">GNDA</text>
<text x="157.5" y="129.4">Analogue Supply</text>
<text x="263.1" y="131.2">Y2</text>
<text x="10.3" y="135.9">C</text>
<text x="22.6" y="132.1">SDIO_CD</text>
<text x="35.7" y="133">SDIO_CD</text>
<text x="160.9" y="133.6">+3V3</text>
<text x="166.4" y="136.9">100 @ 100 MHz</text>
<text x="171" y="134.6">FB1</text>
<text x="196.8" y="133.6">+3.3VA</text>
<text x="243.6" y="137.1">OSC_LSE_OUT</text>
<text x="259.6" y="133.5">32.768 kHz</text>
<text x="270.5" y="137.1">OSC_LSE_IN</text>
<text x="285.3" y="135.9">C</text>
<text x="35.6" y="139.7">File: Connectors.kicad_sch</text>
<text x="97.8" y="139.6">Power Supply Filtering</text>
<text x="259.1" y="143.2">C7</text>
<text x="273" y="143.2">C9</text>
<text x="14" y="144.7">Debug Connector</text>
<text x="40.2" y="147.6">+3V3</text>
<text x="104.3" y="145.7">C2</text>
<text x="108.4" y="148.2">100n 100n</text>
<text x="109.4" y="145.7">CB2</text>
<text x="114.5" y="145.7">CB3</text>
<text x="120" y="147.1" transform="rotate(-90 120 147.1)">+3V3</text>
<text x="121.1" y="148.2">100n 100n 100n</text>
<text x="122.1" y="145.7">CB4</text>
<text x="127.2" y="145.7">CB5</text>
<text x="132.3" y="145.7">CB6</text>
<text x="182.9" y="144.6">C4</text>
<text x="182.9" y="146.9">1u</text>
<text x="183.6" y="149.2">Low ESR (X7R)</text>
<text x="201.9" y="144.6">CB7</text>
<text x="202.2" y="146.9">100n</text>
<text x="202.6" y="149.2">Low ESR (X7R)</text>
<text x="221" y="144.6">CB8</text>
<text x="221.1" y="146.9">10n</text>
<text x="221.7" y="149.2">Low ESR (X7R)</text>
<text x="259.1" y="145.5">4p</text>
<text x="273.1" y="145.5">4p</text>
<text x="41.7" y="153.1" transform="rotate(-90 41.7 153.1)">3</text>
<text x="262.3" y="153.9">GND</text>
<text x="42.5" y="158.2" transform="rotate(-90 42.5 158.2)">VCC</text>
<text x="46.6" y="157.1">~{RST}</text>
<text x="52.4" y="156.2">12~{RST}</text>
<text x="52.4" y="156.2">12</text>
<text x="52.8" y="161.3">6 SWCLK</text>
<text x="52.8" y="161.3">6</text>
<text x="117.5" y="160.2">GND</text>
<text x="196.9" y="158.9">GNDA</text>
<text x="40" y="162.2">JCLK/SWCLK</text>
<text x="40.4" y="164.7">JTMS/SWDIO</text>
<text x="42.1" y="167.3">JTDO/SWO</text>
<text x="52.8" y="163.8">4 SWDIO</text>
<text x="52.8" y="166.4">8 SWO</text>
<text x="52.8" y="163.8">4</text>
<text x="52.8" y="166.4">8</text>
<text x="109.2" y="165">Status LEDs</text>
<text x="112.6" y="167.9">+3V3</text>
<text x="124" y="167.9">+3V3</text>
<text x="14.8" y="170.9">Conn_ST_STDC14</text>
<text x="28.5" y="168.6">J1</text>
<text x="44.7" y="169.8">JTDI/NC</text>
<text x="52.4" y="168.9">10</text>
<text x="52.8" y="174">9</text>
<text x="73.5" y="171.3">System Reset</text>
<text x="137.2" y="172.7">LED_STATUS</text>
<text x="151.1" y="172.7">LED_STATUS_1</text>
<text x="42.6" y="174.9">JRCLK/NC</text>
<text x="44.5" y="180">VCP_RX</text>
<text x="52.4" y="179.1">13VCP_RX</text>
<text x="52.4" y="179.1">13</text>
<text x="92.7" y="175.2">~{RST}</text>
<text x="116" y="175">R6</text>
<text x="116.2" y="177.3">2.2k</text>
<text x="127.4" y="175">R7</text>
<text x="127.6" y="177.3">2.2k</text>
<text x="138.8" y="178.6">R2</text>
<text x="139" y="176.3">2.2k</text>
<text x="152.8" y="178.6">R8</text>
<text x="153" y="176.3">2.2k</text>
<text x="10.3" y="185.9">D</text>
<text x="40" y="183.9" transform="rotate(-90 40 183.9)">GNDDetect</text>
<text x="42.5" y="183.9" transform="rotate(-90 42.5 183.9)">GND</text>
<text x="44.7" y="182.5">VCP_TX</text>
<text x="52.4" y="181.6">14VCP_TX</text>
<text x="52.4" y="181.6">14</text>
<text x="78.8" y="181.2">SW1</text>
<text x="88.9" y="180.1">CB1</text>
<text x="89.1" y="182.4">100n</text>
<text x="116.1" y="182.4">GREEN</text>
<text x="116.3" y="180.1">D8</text>
<text x="127.3" y="182.4">YELLOW</text>
<text x="127.7" y="180.1">D9</text>
<text x="139" y="183.6">BLUE</text>
<text x="139.1" y="181.3">D1</text>
<text x="152.8" y="183.6">ORANGE</text>
<text x="153.2" y="181.3">D10</text>
<text x="285.3" y="185.9">D</text>
<text x="38.8" y="192">GND</text>
<text x="39.1" y="186.7" transform="rotate(-90 39.1 186.7)">11</text>
<text x="41.7" y="186.2" transform="rotate(-90 41.7 186.2)">5</text>
<text x="73.1" y="190.7">GND</text>
<text x="84.5" y="190.7">GND</text>
<text x="114" y="191.5" transform="rotate(-90 114 191.5)">VCP_RX</text>
<text x="135.3" y="189.4">GND</text>
<text x="149.3" y="189.4">GND</text>
<text x="14" y="195.6">See Manual UM2502</text>
<text x="125.5" y="192.5" transform="rotate(-90 125.5 192.5)">VCP_TX</text>
<text x="35" y="199.9">1</text>
<text x="85" y="199.9">2</text>
<text x="135" y="199.9">3</text>
<text x="185" y="199.9">4</text>
<text x="235" y="199.9">5</text>
<text x="285" y="199.9">6</text>
</g>
</svg>
